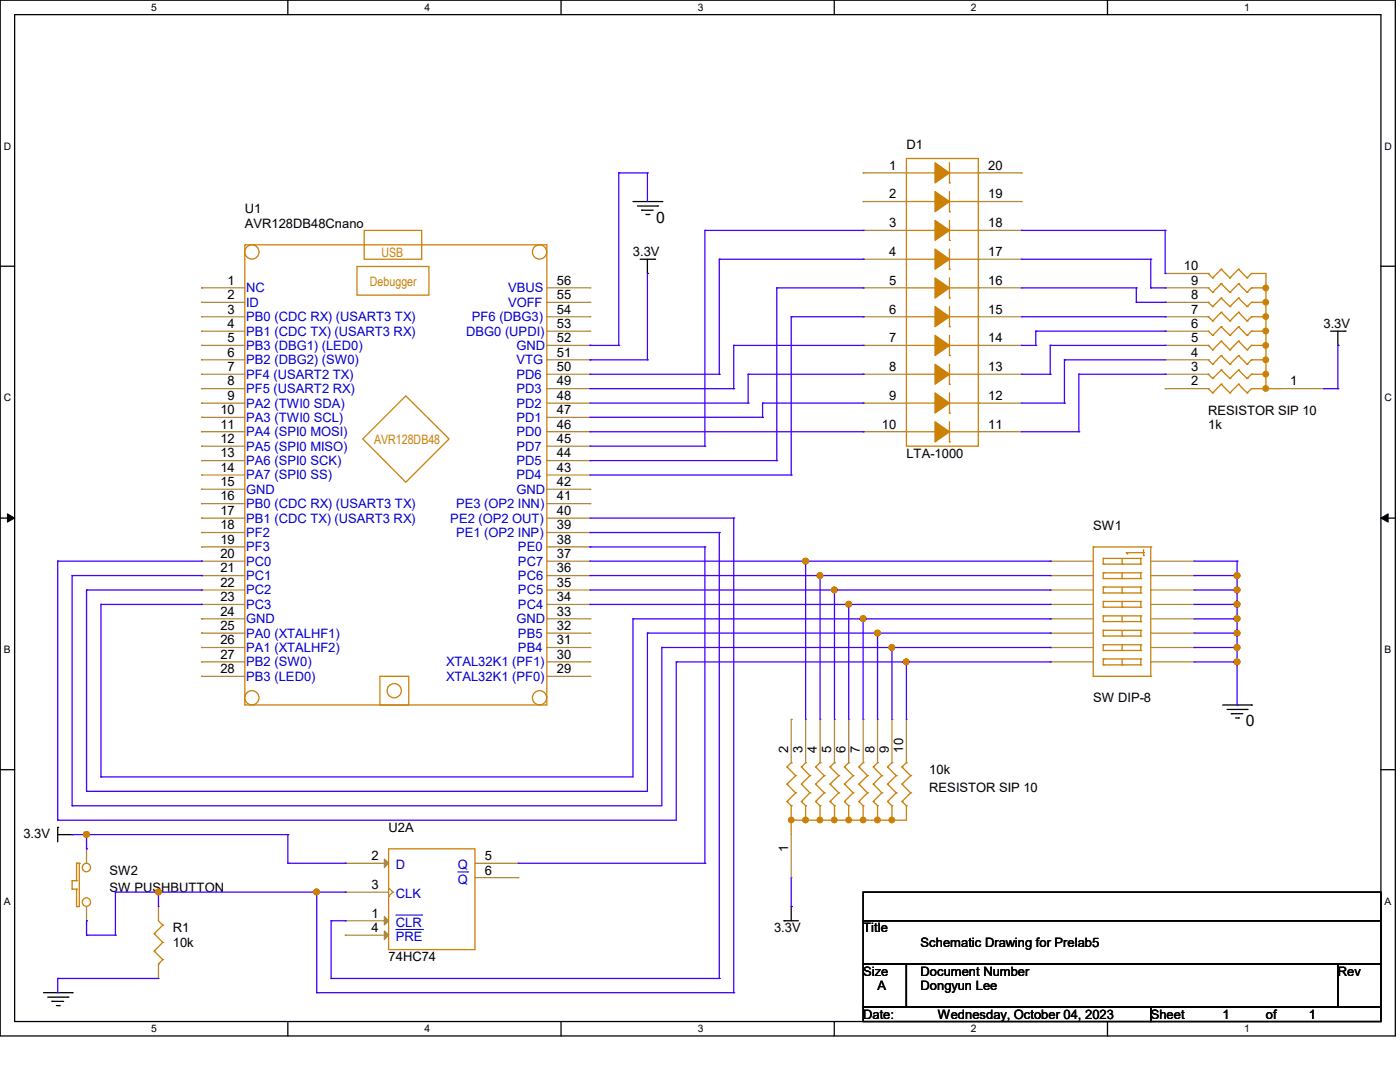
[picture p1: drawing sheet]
<svg xmlns="http://www.w3.org/2000/svg" width="279mm" height="216mm" viewBox="0 0 279 216" stroke-linecap="round" stroke-linejoin="round" font-family="sans-serif">
<path d="M0 0h278.5v206.7h-278.5zM2.9 2.9h272.7v200.9h-272.7z" fill="none" stroke="#000" stroke-width=".25"/>
<g fill="#fff">
<path d="M30.2 .3h1.1v2.3h-1.1z"/>
<path d="M30.2 204.1h1.1v2.3h-1.1z"/>
</g>
<path d="M57.4 0v2.9M57.4 203.8v2.9" fill="none" stroke="#000" stroke-width=".25"/>
<g fill="#fff">
<path d="M84.7 .3h1.1v2.3h-1.1z"/>
<path d="M84.7 204.1h1.1v2.3h-1.1z"/>
</g>
<path d="M112 0v2.9M112 203.8v2.9" fill="none" stroke="#000" stroke-width=".25"/>
<g fill="#fff">
<path d="M139.2 .3h1.1v2.3h-1.1z"/>
<path d="M139.2 204.1h1.1v2.3h-1.1z"/>
</g>
<path d="M166.5 0v2.9M166.5 203.8v2.9" fill="none" stroke="#000" stroke-width=".25"/>
<g fill="#fff">
<path d="M193.8 .3h1.1v2.3h-1.1z"/>
<path d="M193.8 204.1h1.1v2.3h-1.1z"/>
</g>
<path d="M221 0v2.9M221 203.8v2.9" fill="none" stroke="#000" stroke-width=".25"/>
<g fill="#fff">
<path d="M248.3 .3h1.1v2.3h-1.1z"/>
<path d="M248.3 204.1h1.1v2.3h-1.1z"/>
<path d="M.8 28h1.4v2.3h-1.4z"/>
<path d="M276.3 28h1.4v2.3h-1.4z"/>
<path d="M.8 78.2h1.4v2.3h-1.4z"/>
<path d="M276.3 78.2h1.4v2.3h-1.4z"/>
</g>
<path d="M0 53.1h2.9M275.6 53.1h2.9" fill="none" stroke="#000" stroke-width=".25"/>
<g fill="#fff">
<path d="M.8 128.5h1.3v2.2h-1.3z"/>
<path d="M276.3 128.5h1.3v2.2h-1.3z"/>
</g>
<path d="M0 103.4h2.9M275.6 103.4h2.9" fill="none" stroke="#000" stroke-width=".25"/>
<path d="M1.5 102.5l1.4 .9-1.4 .8zM275.6 103.4l1.4-.9v1.7z" fill="#000" stroke="#000" stroke-width=".2"/>
<g fill="#fff">
<path d="M.8 178.7h1.3v2.2h-1.3z"/>
<path d="M276.3 178.7h1.3v2.2h-1.3z"/>
</g>
<g fill="none" stroke="#000" stroke-width=".25">
<path d="M126.3 40.2h5.8M127.2 41.1h4M127.8 51.7h2.8M128.1 42h.1M128.1 42h2.2M128.9 42.8h.6M129.2 54.6h.1M129.2 51.7v2.9M129.5 42.8h.1M130.6 51.7h.1M131.2 41.1h.1M132.1 40.2h.1"/>
<path d="M265.6 66.1h2.8M267 68.9h.1M267 66.1v2.8M268.4 66.1h.1M0 153.6h2.9M244 140.7h5.8M244.9 141.6h4M245.7 142.4h.1M245.7 142.4h2.3M246.6 143.3h.6M247.2 143.3h.1M248.9 141.6h.1"/>
<path d="M249.8 140.7h.1M275.6 153.6h2.9M11.5 165.1h.1M11.5 166.5h2.9M11.5 165.1v2.9M14.4 166.5h.1M172.3 178h103.3v5.7h-103.3zM8.7 198.1h5.7M9.5 199h4M10.4 199.8h.1M10.4 199.8h2.3M13.5 199h.1"/>
<path d="M14.4 198.1h.1M156.5 183.7h.1M156.5 183.7h2.8M157.9 180.9h.1M157.9 180.9v2.8M172.3 183.7h103.3v8.7h-103.3zM172.3 192.4h8.6v8.6h-8.6zM180.9 192.4h86.1v8.6h-86.1zM267 192.4h8.6v8.6h-8.6zM11.3 200.7h.5M11.8 200.7h.1M172.3 201h57.4v2.8h-57.4z"/>
<path d="M229.7 201h45.9v2.8h-45.9z"/>
</g>
<g fill="none" stroke="#cc8006" stroke-width=".25">
<path d="M180.9 31.6h14.3v57.4h-14.3zM180.9 34.5h5.7M186.6 34.5h.1M189.5 36.5h.1M189.5 34.5h5.7M189.5 32.5v4M189.5 38.2v4M195.2 34.5h.1M48.9 48.9h60.2v91.8h-60.2zM71.2 53.2h14.4v5.7h-14.4zM72.7 46h11.5v5.7h-11.5zM180.9 57.4h5.7"/>
<path d="M180.9 40.2h5.7M180.9 46h5.7M180.9 51.7h5.7M186.6 40.2h.1M186.6 46h.1M186.6 51.7h.1M186.6 57.4h.1M189.5 42.2h.1M189.5 48h.1M189.5 53.7h.1M189.5 59.5h.1M189.5 57.4h5.7"/>
<path d="M189.5 44v4M189.5 49.7v4M189.5 55.5v4M189.5 40.2h5.7M189.5 46h5.7M189.5 51.7h5.7M195.2 57.4h.1M195.2 51.7h.1M195.2 46h.1M195.2 40.2h.1M241.1 57.4h.1M241.1 54.6h.1"/>
<path d="M241.1 57.4l.9 .9M241.1 54.6l.9 .9M242 58.3h.1M242 55.5h.1M243.7 59.5h.1M243.7 56.6h.1M243.7 53.7h.1M243.7 59.5l-1.7 1.7M243.7 59.5l1.7 1.7M243.7 56.6l-1.7 1.7M243.7 56.6l1.7 1.7M243.7 53.7l-1.7 1.8"/>
<path d="M243.7 53.7l1.7 1.8M245.4 58.3h.1M245.4 55.5h.1M247.2 59.5h.1M247.2 56.6h.1M247.2 53.7h.1M247.2 59.5l-1.8 1.7M247.2 59.5l1.7 1.7M247.2 56.6l-1.8 1.7M247.2 56.6l1.7 1.7M247.2 53.7l-1.8 1.8M247.2 53.7l1.7 1.8"/>
<path d="M248.9 58.3h.1M248.9 55.5h.1M249.8 57.4h.1M249.8 54.6h.1M249.8 57.4l-.9 .9M249.8 54.6l-.9 .9M249.8 57.4h2.8M249.8 54.6h2.8v23M81 79l8.6 8.6-8.6 8.6-8.6-8.6zM180.9 74.7h5.7M180.9 68.9h5.7M180.9 63.2h5.7"/>
<path d="M186.6 63.2h.1M186.6 68.9h.1M186.6 74.7h.1M189.5 65.2h.1M189.5 71h.1M189.5 76.7h.1M189.5 74.7h5.7M189.5 68.9h5.7M189.5 63.2h5.7M189.5 61.2v4M189.5 66.9v4.1M189.5 72.7v4"/>
<path d="M189.5 78.4v4M195.2 74.7h.1M195.2 68.9h.1M195.2 63.2h.1M241.1 66.1h.1M241.1 63.2h.1M241.1 60.3h.1M241.1 77.6h.1M241.1 74.7h.1M241.1 71.8h.1M241.1 68.9h.1M241.1 66.1l.9 .8"/>
<path d="M241.1 63.2l.9 .9M241.1 60.3l.9 .9M241.1 77.6l.9 .8M241.1 74.7l.9 .8M241.1 71.8l.9 .9M241.1 68.9l.9 .9M242 66.9h.1M242 64.1h.1M242 61.2h.1M242 78.4h.1M242 75.5h.1M242 72.7h.1"/>
<path d="M242 69.8h.1M243.7 65.2h.1M243.7 62.3h.1M243.7 76.7h.1M243.7 73.8h.1M243.7 71h.1M243.7 68.1h.1M243.7 65.2l-1.7 1.7M243.7 65.2l1.7 1.7M243.7 62.3l-1.7 1.8M243.7 62.3l1.7 1.8M243.7 76.7l-1.7 1.7"/>
<path d="M243.7 76.7l1.7 1.7M243.7 73.8l-1.7 1.7M243.7 73.8l1.7 1.7M243.7 71l-1.7 1.7M243.7 71l1.7 1.7M243.7 68.1l-1.7 1.7M243.7 68.1l1.7 1.7M245.4 66.9h.1M245.4 64.1h.1M245.4 61.2h.1M245.4 78.4h.1M245.4 75.5h.1"/>
<path d="M245.4 72.7h.1M245.4 69.8h.1M247.2 65.2h.1M247.2 62.3h.1M247.2 76.7h.1M247.2 73.8h.1M247.2 71h.1M247.2 68.1h.1M247.2 65.2l-1.8 1.7M247.2 65.2l1.7 1.7M247.2 62.3l-1.8 1.8M247.2 62.3l1.7 1.8"/>
<path d="M247.2 76.7l-1.8 1.7M247.2 76.7l1.7 1.7M247.2 73.8l-1.8 1.7M247.2 73.8l1.7 1.7M247.2 71l-1.8 1.7M247.2 71l1.7 1.7M247.2 68.1l-1.8 1.7M247.2 68.1l1.7 1.7M248.9 66.9h.1M248.9 64.1h.1M248.9 61.2h.1M248.9 78.4h.1"/>
<path d="M248.9 75.5h.1M248.9 72.7h.1M248.9 69.8h.1M249.8 77.6h.1M249.8 74.7h.1M249.8 71.8h.1M249.8 68.9h.1M249.8 66.1h.1M249.8 63.2h.1M249.8 60.3h.1M249.8 66.1l-.9 .8M249.8 63.2l-.9 .9"/>
<path d="M249.8 60.3l-.9 .9M249.8 77.6l-.9 .8M249.8 74.7l-.9 .8M249.8 71.8l-.9 .9M249.8 68.9l-.9 .9M249.8 77.6h5.7M249.8 74.7h2.8M249.8 71.8h2.8M249.8 68.9h2.8M249.8 66.1h2.8M249.8 63.2h2.8M249.8 60.3h2.8"/>
<path d="M252.6 77.6h.1M180.9 80.4h5.7M180.9 86.1h5.7M186.6 80.4h.1M186.6 86.1h.1M189.5 82.4h.1M189.5 88.2h.1M189.5 84.2v4M189.5 80.4h5.7M189.5 86.1h5.7M195.2 86.1h.1M195.2 80.4h.1"/>
<path d="M218.2 109.1h.1M218.2 109.1v25.9M218.2 109.1h11.5M220.2 112.6h.1M220.2 111.4h.1M220.2 115.4h.1M220.2 114.3h.1M220.2 118.3h.1M220.2 117.1h.1M220.2 111.4h7.5M220.2 112.6h7.5M220.2 111.4v1.2"/>
<path d="M220.2 114.3v1.1M220.2 117.1v1.2M220.2 114.3h7.5M220.2 115.4h7.5M220.2 117.1h7.5M220.2 118.3h7.5M223.9 112.6h.1M223.9 115.4h.1M223.9 118.3h.1M223.9 111.4v1.2M223.9 114.3v1.1M223.9 117.1v1.2"/>
<path d="M224.8 110.3h.1M224.8 110.3l.3 .3M224.8 110.3h3.4M227.7 111.4h.1M227.7 112.6h.1M227.7 114.3h.1M227.7 115.4h.1M227.7 117.1h.1M227.7 118.3h.1M227.7 111.4v1.2M227.7 114.3v1.1M227.7 117.1v1.2"/>
<path d="M228.2 110.3h.1M228.2 110.8h.1M228.2 109.7v1.1M229.7 109.1h.1M229.7 109.1v25.9M75.8 135h5.8v5.7h-5.8zM218.2 135h.1M218.2 135h11.5M220.2 121.2h.1M220.2 120h.1M220.2 124h.1M220.2 122.9h.1"/>
<path d="M220.2 126.9h.1M220.2 125.8h.1M220.2 129.8h.1M220.2 128.7h.1M220.2 132.7h.1M220.2 131.5h.1M220.2 120v1.2M220.2 122.9v1.1M220.2 125.8v1.1M220.2 128.7v1.1M220.2 131.5v1.2M220.2 120h7.5"/>
<path d="M220.2 121.2h7.5M220.2 122.9h7.5M220.2 124h7.5M220.2 125.8h7.5M220.2 126.9h7.5M220.2 128.7h7.5M220.2 129.8h7.5M220.2 131.5h7.5M220.2 132.7h7.5M223.9 121.2h.1M223.9 124h.1M223.9 126.9h.1"/>
<path d="M223.9 129.8h.1M223.9 132.7h.1M223.9 120v1.2M223.9 122.9v1.1M223.9 125.8v1.1M223.9 128.7v1.1M223.9 131.5v1.2M227.7 120h.1M227.7 121.2h.1M227.7 122.9h.1M227.7 124h.1M227.7 125.8h.1"/>
<path d="M227.7 126.9h.1M227.7 128.7h.1M227.7 129.8h.1M227.7 131.5h.1M227.7 132.7h.1M227.7 120v1.2M227.7 122.9v1.1M227.7 125.8v1.1M227.7 128.7v1.1M227.7 131.5v1.2M229.7 135h.1M157.1 153h.1"/>
<path d="M157.1 156.5h.1M157.1 159.9h.1M157.1 153l1.7 1.8M157.1 156.5l1.7 1.7M157.1 159.9l.8 .9M157.9 152.2h.1M157.9 152.2l-.8 .8M158.8 154.8h.1M158.8 158.2h.1M158.8 154.8l-1.7 1.7M158.8 158.2l-1.7 1.7M159.9 153h.1"/>
<path d="M159.9 156.5h.1M159.9 159.9h.1M159.9 153l1.7 1.8M159.9 156.5l1.7 1.7M159.9 159.9l.9 .9M160.8 152.2h.1M160.8 152.2l-.9 .8M161.6 154.8h.1M161.6 158.2h.1M161.6 154.8l-1.7 1.7M161.6 158.2l-1.7 1.7M162.8 153h.1"/>
<path d="M162.8 156.5h.1M162.8 159.9h.1M162.8 153l1.7 1.8M162.8 156.5l1.7 1.7M162.8 159.9l.9 .9M163.7 152.2h.1M163.7 152.2l-.9 .8M164.5 154.8h.1M164.5 158.2h.1M164.5 154.8l-1.7 1.7M164.5 158.2l-1.7 1.7M165.7 153h.1"/>
<path d="M165.7 156.5h.1M165.7 159.9h.1M165.7 153l1.7 1.8M165.7 156.5l1.7 1.7M165.7 159.9l.8 .9M166.5 152.2h.1M166.5 152.2l-.8 .8M167.4 154.8h.1M167.4 158.2h.1M167.4 154.8l-1.7 1.7M167.4 158.2l-1.7 1.7M168.5 153h.1"/>
<path d="M168.5 156.5h.1M168.5 159.9h.1M168.5 153l1.8 1.8M168.5 156.5l1.8 1.7M168.5 159.9l.9 .9M169.4 152.2h.1M169.4 152.2l-.9 .8M170.3 154.8h.1M170.3 158.2h.1M170.3 154.8l-1.8 1.7M170.3 158.2l-1.8 1.7M171.4 153h.1"/>
<path d="M171.4 156.5h.1M171.4 159.9h.1M171.4 153l1.7 1.8M171.4 156.5l1.7 1.7M171.4 159.9l.9 .9M172.3 152.2h.1M172.3 152.2l-.9 .8M173.1 154.8h.1M173.1 158.2h.1M173.1 154.8l-1.7 1.7M173.1 158.2l-1.7 1.7M174.3 153h.1"/>
<path d="M174.3 156.5h.1M174.3 159.9h.1M174.3 153l1.7 1.8M174.3 156.5l1.7 1.7M174.3 159.9l.8 .9M175.1 152.2h.1M175.1 152.2l-.8 .8M176 154.8h.1M176 158.2h.1M176 154.8l-1.7 1.7M176 158.2l-1.7 1.7M177.1 153h.1"/>
<path d="M177.1 156.5h.1M177.1 159.9h.1M177.1 153l1.8 1.8M177.1 156.5l1.8 1.7M177.1 159.9l.9 .9M178 152.2h.1M178 152.2l-.9 .8M178.9 154.8h.1M178.9 158.2h.1M178.9 154.8l-1.8 1.7M178.9 158.2l-1.8 1.7M180 153h.1"/>
<path d="M180 156.5h.1M180 159.9h.1M180 153l1.7 1.8M180 156.5l1.7 1.7M180 159.9l.9 .9M180.9 152.2h.1M180.9 152.2l-.9 .8M181.7 154.8h.1M181.7 158.2h.1M181.7 154.8l-1.7 1.7M181.7 158.2l-1.7 1.7M14.4 175.7h.1"/>
<path d="M14.4 177.4h.1M14.4 175.7h.9M14.4 175.7v1.7M14.4 177.4h.9M15.3 172.3h.1M15.3 175.7h.1M15.3 177.4h.1M15.3 172.3h.5M15.3 172.3v3.4M15.3 177.4v3.5M15.8 172.3h.1M15.8 172.3v8.6h-.5"/>
<path d="M77.6 169.4h17.2v20.1h-17.2zM157.9 160.8h.1M157.9 163.7h.1M157.9 160.8v5.7M160.8 160.8h.1M160.8 160.8v2.9M163.7 160.8h.1M163.7 160.8v2.9M166.5 160.8h.1M166.5 160.8v2.9M169.4 160.8h.1M169.4 160.8v2.9"/>
<path d="M172.3 160.8h.1M172.3 160.8v2.9M175.1 160.8h.1M175.1 160.8v2.9M178 160.8h.1M178 160.8v2.9M180.9 160.8h.1M180.9 160.8v2.9h-23M15.3 180.9h.1M30.8 186.3h.1M30.8 189.8h.1M30.8 186.3l1.7 1.7"/>
<path d="M30.8 189.8l1.7 1.7M31.6 192.4h.1M31.6 183.7l.9 .9M32.5 184.6h.1M32.5 188h.1M32.5 191.5h.1M32.5 184.6l-1.7 1.7M32.5 188l-1.7 1.8M32.5 191.5l-.9 .9"/>
<circle cx="50.3" cy="50.3" r="1.42"/>
<circle cx="107.7" cy="50.3" r="1.42"/>
<circle cx="50.3" cy="139.2" r="1.42"/>
<circle cx="78.7" cy="137.8" r="1.42"/>
<circle cx="107.7" cy="139.2" r="1.42"/>
<circle cx="17.2" cy="173.1" r=".83"/>
<circle cx="17.2" cy="180" r=".83"/>
</g>
<g fill="none" stroke="#a84" stroke-width=".25">
<path d="M172.3 34.5h.1M172.3 34.5h8.6M195.2 34.5h8.6M203.8 34.5h.1M40.2 57.4h.1M40.2 57.4h8.7M109.1 57.4h8.6M117.7 57.4h.1M172.3 40.2h.1M172.3 46h.1M172.3 51.7h.1M172.3 57.4h.1"/>
<path d="M172.3 57.4h8.6M172.3 40.2h8.6M172.3 46h8.6M172.3 51.7h8.6M195.2 57.4h8.6M195.2 40.2h8.6M195.2 46h8.6M195.2 51.7h8.6M203.8 40.2h.1M203.8 46h.1M203.8 51.7h.1M203.8 57.4h.1"/>
<path d="M232.5 57.4h.1M232.5 54.6h.1M232.5 57.4h8.6M232.5 54.6h8.6M40.2 60.3h.1M40.2 63.2h.1M40.2 66.1h.1M40.2 68.9h.1M40.2 71.8h.1M40.2 74.7h.1M40.2 77.6h.1M40.2 60.3h8.7"/>
<path d="M40.2 63.2h8.7M40.2 66.1h8.7M40.2 68.9h8.7M40.2 71.8h8.7M40.2 74.7h8.7M40.2 77.6h8.7M109.1 60.3h8.6M109.1 63.2h8.6M109.1 66.1h8.6M109.1 68.9h8.6M109.1 71.8h8.6M109.1 74.7h8.6"/>
<path d="M109.1 77.6h8.6M117.7 60.3h.1M117.7 63.2h.1M117.7 66.1h.1M117.7 68.9h.1M117.7 71.8h.1M117.7 74.7h.1M117.7 77.6h.1M172.3 63.2h.1M172.3 68.9h.1M172.3 74.7h.1M172.3 63.2h8.6"/>
<path d="M172.3 68.9h8.6M172.3 74.7h8.6M195.2 63.2h8.6M195.2 68.9h8.6M195.2 74.7h8.6M203.8 63.2h.1M203.8 68.9h.1M203.8 74.7h.1M232.5 77.6h.1M232.5 74.7h.1M232.5 71.8h.1M232.5 68.9h.1"/>
<path d="M232.5 66.1h.1M232.5 63.2h.1M232.5 60.3h.1M232.5 60.3h8.6M232.5 63.2h8.6M232.5 66.1h8.6M232.5 68.9h8.6M232.5 71.8h8.6M232.5 74.7h8.6M232.5 77.6h8.6M255.5 77.6h8.6M264.1 77.6h.1"/>
<path d="M40.2 80.4h.1M40.2 83.3h.1M40.2 86.1h.1M40.2 89h.1M40.2 91.9h.1M40.2 94.8h.1M40.2 97.6h.1M40.2 80.4h8.7M40.2 83.3h8.7M40.2 86.1h8.7M40.2 89h8.7M40.2 91.9h8.7"/>
<path d="M40.2 94.8h8.7M40.2 97.6h8.7M109.1 80.4h8.6M109.1 83.3h8.6M109.1 86.1h8.6M109.1 89h8.6M109.1 91.9h8.6M109.1 94.8h8.6M109.1 97.6h8.6M117.7 80.4h.1M117.7 83.3h.1M117.7 86.1h.1"/>
<path d="M117.7 89h.1M117.7 91.9h.1M117.7 94.8h.1M117.7 97.6h.1M172.3 80.4h.1M172.3 86.1h.1M172.3 80.4h8.6M172.3 86.1h8.6M195.2 80.4h8.6M195.2 86.1h8.6M203.8 80.4h.1M203.8 86.1h.1"/>
<path d="M40.2 100.5h.1M40.2 103.4h.1M40.2 106.3h.1M40.2 109.1h.1M40.2 112h.1M40.2 114.9h.1M40.2 117.7h.1M40.2 100.5h8.7M40.2 103.4h8.7M40.2 106.3h8.7M40.2 109.1h8.7M40.2 112h8.7"/>
<path d="M40.2 114.9h8.7M40.2 117.7h8.7M109.1 100.5h8.6M109.1 103.4h8.6M109.1 106.3h8.6M109.1 109.1h8.6M109.1 112h8.6M109.1 114.9h8.6M109.1 117.7h8.6M117.7 100.5h.1M117.7 103.4h.1M117.7 106.3h.1"/>
<path d="M117.7 109.1h.1M117.7 112h.1M117.7 114.9h.1M117.7 117.7h.1M209.6 112h.1M209.6 114.9h.1M209.6 117.7h.1M209.6 112h8.6M209.6 114.9h8.6M209.6 117.7h8.6M229.7 112h8.6M229.7 114.9h8.6"/>
<path d="M229.7 117.7h8.6M238.3 112h.1M238.3 114.9h.1M238.3 117.7h.1M40.2 120.6h.1M40.2 123.5h.1M40.2 126.3h.1M40.2 129.2h.1M40.2 132.1h.1M40.2 135h.1M40.2 120.6h8.7M40.2 123.5h8.7"/>
<path d="M40.2 126.3h8.7M40.2 129.2h8.7M40.2 132.1h8.7M40.2 135h8.7M109.1 120.6h8.6M109.1 123.5h8.6M109.1 126.3h8.6M109.1 129.2h8.6M109.1 132.1h8.6M109.1 135h8.6M117.7 120.6h.1M117.7 123.5h.1"/>
<path d="M117.7 126.3h.1M117.7 129.2h.1M117.7 132.1h.1M117.7 135h.1M209.6 120.6h.1M209.6 123.5h.1M209.6 126.3h.1M209.6 129.2h.1M209.6 132.1h.1M209.6 120.6h8.6M209.6 123.5h8.6M209.6 126.3h8.6"/>
<path d="M209.6 129.2h8.6M209.6 132.1h8.6M229.7 120.6h8.6M229.7 123.5h8.6M229.7 126.3h8.6M229.7 129.2h8.6M229.7 132.1h8.6M238.3 120.6h.1M238.3 123.5h.1M238.3 126.3h.1M238.3 129.2h.1M238.3 132.1h.1"/>
<path d="M157.9 143.6h.1M157.9 143.6v8.6M160.8 143.6h.1M160.8 143.6v8.6M163.7 143.6h.1M163.7 143.6v8.6M166.5 143.6h.1M166.5 143.6v8.6M169.4 143.6h.1M169.4 143.6v8.6M172.3 143.6h.1M172.3 143.6v8.6"/>
<path d="M175.1 143.6h.1M175.1 143.6v8.6M178 143.6h.1M178 143.6v8.6M180.9 143.6h.1M180.9 143.6v8.6M17.3 169.4h.1M17.3 169.4v2.9M68.9 172.3h.1M68.9 178h.1M68.9 172.3h8.7M68.9 178h8.7"/>
<path d="M77.6 178.9h.1M77.6 177.2l.8 .8M78.4 178h.1M78.4 178l-.8 .9M94.8 172.3h8.6M94.8 175.1h8.6M103.4 172.3h.1M103.4 175.1h.1M157.9 175.1h.1M157.9 166.5v8.6M17.3 183.7h.1M17.3 180.9v2.8"/>
<path d="M31.6 180.9h.1M31.6 195.2h.1M31.6 180.9v2.8M31.6 192.4v2.8M68.9 186.6h.1M68.9 183.7h.1M68.9 186.6h8.7M68.9 183.7h8.7"/>
</g>
<g fill="#cc8006" stroke="#cc8006" stroke-width=".25">
<path d="M186.6 32.5l2.9 2-2.9 2z" fill-rule="evenodd"/>
<path d="M186.6 38.2l2.9 2-2.9 2z" fill-rule="evenodd"/>
<path d="M186.6 44l2.9 2-2.9 2z" fill-rule="evenodd"/>
<path d="M186.6 49.7l2.9 2-2.9 2z" fill-rule="evenodd"/>
<path d="M186.6 55.5l2.9 1.9-2.9 2.1z" fill-rule="evenodd"/>
<path d="M186.6 61.2l2.9 2-2.9 2z" fill-rule="evenodd"/>
<path d="M186.6 66.9l2.9 2-2.9 2.1z" fill-rule="evenodd"/>
<path d="M186.6 72.7l2.9 2-2.9 2z" fill-rule="evenodd"/>
<path d="M186.6 78.4l2.9 2-2.9 2z" fill-rule="evenodd"/>
<path d="M186.6 84.2l2.9 1.9-2.9 2.1z" fill-rule="evenodd"/>
<circle cx="252.6" cy="77.5" r=".55"/>
<circle cx="252.6" cy="74.7" r=".55"/>
<circle cx="252.6" cy="71.8" r=".55"/>
<circle cx="252.6" cy="68.9" r=".55"/>
<circle cx="252.6" cy="66" r=".55"/>
<circle cx="252.6" cy="63.2" r=".55"/>
<circle cx="252.6" cy="60.3" r=".55"/>
<circle cx="252.6" cy="57.4" r=".55"/>
<circle cx="157.9" cy="163.6" r=".55"/>
<circle cx="160.8" cy="163.6" r=".56"/>
<circle cx="163.6" cy="163.6" r=".55"/>
<circle cx="166.5" cy="163.6" r=".55"/>
<circle cx="169.4" cy="163.6" r=".55"/>
<circle cx="172.3" cy="163.6" r=".55"/>
<circle cx="175.1" cy="163.6" r=".56"/>
<circle cx="178" cy="163.6" r=".55"/>
</g>
<g fill="#a84" stroke="#a84" stroke-width=".25">
<path d="M76.7 171.4l.9 .9-.9 .8z"/>
<path d="M76.7 185.8l.9 .8-.9 .9z"/>
<path d="M76.7 182.9l.9 .8-.9 .9z"/>
</g>
<path d="M91.4 174h1.9M93.3 174h.1M79 185.5h5.3M79 182.6h5.2M84.2 182.6h.1M84.3 185.5h.1" fill="none" stroke="#00c" stroke-width=".2"/>
<g fill="none" stroke="#4200ff" stroke-width=".25">
<path d="M123.5 34.5h.1M123.5 34.5h5.7M123.5 34.5v34.4M129.2 34.5h.1M129.2 34.5v5.7M129.2 54.6v17.2M140.7 46h.1M140.7 46v43M140.7 46h31.6M143.6 51.7h.1M143.6 51.7v23M143.6 51.7h28.7"/>
<path d="M155 57.4h.1M155 57.4v34.5M155 57.4h17.3M172.3 57.4h.1M172.3 51.7h.1M172.3 46h.1M203.8 57.4h23M203.8 51.7h25.9M203.8 46h28.7M226.8 57.4h.1M226.8 57.4v2.9M229.7 51.7h.1"/>
<path d="M229.7 57.4h.1M229.7 57.4h2.8M229.7 51.7v5.7M232.5 46h.1M232.5 54.6h.1M232.5 57.4h.1M232.5 46v8.6M117.7 71.8h.1M117.7 68.9h.1M117.7 74.7h25.9M117.7 77.6h28.7M117.7 68.9h5.8"/>
<path d="M117.7 71.8h11.5M123.5 68.9h.1M129.2 71.8h.1M143.6 74.7h.1M146.4 77.6h.1M146.4 68.9h.1M146.4 68.9v8.7M146.4 68.9h25.9M149.3 74.7h.1M149.3 74.7v5.7M149.3 74.7h23M157.9 63.2h.1"/>
<path d="M157.9 63.2v31.6M157.9 63.2h14.4M172.3 74.7h.1M172.3 68.9h.1M172.3 63.2h.1M203.8 74.7h5.8M203.8 68.9h2.9M203.8 63.2h28.7M206.7 66.1h.1M206.7 68.9h.1M206.7 66.1v2.8M206.7 66.1h25.8"/>
<path d="M209.6 74.7h.1M209.6 68.9h.1M209.6 68.9h22.9M209.6 68.9v5.8M212.4 71.8h.1M212.4 71.8v8.6M212.4 71.8h20.1M215.3 74.7h.1M215.3 74.7h17.2M215.3 74.7v11.4M226.8 60.3h.1M226.8 60.3h5.7"/>
<path d="M232.5 60.3h.1M232.5 63.2h.1M232.5 66.1h.1M232.5 68.9h.1M232.5 74.7h.1M264.1 77.6h2.9M267 77.6h.1M267 68.9h.1M267 68.9v8.7M117.7 86.1h54.6M117.7 83.3h34.5M117.7 80.4h31.6"/>
<path d="M117.7 94.8h40.2M117.7 91.9h37.3M117.7 89h23M140.7 89h.1M149.3 80.4h.1M152.2 83.3h.1M152.2 80.4h.1M152.2 80.4v2.9M152.2 80.4h20.1M155 91.9h.1M157.9 94.8h.1M172.3 86.1h.1"/>
<path d="M172.3 80.4h.1M203.8 86.1h11.5M203.8 80.4h8.6M212.4 80.4h.1M215.3 86.1h.1M11.5 112h.1M11.5 112v51.7M11.5 112h28.7M14.4 114.9h.1M14.4 114.9v45.9M14.4 114.9h25.8M17.3 117.7h.1"/>
<path d="M17.3 117.7v40.2M17.3 117.7h22.9M40.2 112h.1M40.2 114.9h.1M40.2 117.7h.1M117.7 109.1h.1M117.7 112h91.9M117.7 114.9h91.9M117.7 117.7h91.9M117.7 109.1h23M117.7 106.3h25.9M117.7 103.4h28.7"/>
<path d="M140.7 109.1h.1M140.7 109.1v63.2M143.6 106.3h.1M143.6 106.3v88.9M146.4 103.4h.1M146.4 103.4v94.7M160.8 112h.1M160.8 112v31.6M163.7 114.9h.1M163.7 114.9v28.7M166.5 117.7h.1M166.5 117.7v25.9"/>
<path d="M209.6 112h.1M209.6 114.9h.1M209.6 117.7h.1M238.3 112h8.6M238.3 114.9h8.6M238.3 117.7h8.6M246.9 112h.1M246.9 114.9h.1M246.9 117.7h.1M246.9 112v28.7M20.2 120.6h.1M20.2 120.6v34.4"/>
<path d="M20.2 120.6h20M40.2 120.6h.1M117.7 120.6h91.9M126.3 123.5h.1M126.3 123.5h83.3M126.3 123.5v31.5h-106.1M129.2 126.3h.1M129.2 126.3h80.4M129.2 126.3v31.6h-111.9M132.1 129.2h.1M132.1 129.2h77.5M132.1 129.2v31.6h-117.7"/>
<path d="M135 132.1h.1M135 132.1h74.6M135 132.1v31.6h-123.5M169.4 120.6h.1M169.4 120.6v23M172.3 123.5h.1M172.3 123.5v20.1M175.1 126.3h.1M175.1 126.3v17.3M178 129.2h.1M178 129.2v14.4M180.9 132.1h.1"/>
<path d="M180.9 132.1v11.5M209.6 120.6h.1M209.6 123.5h.1M209.6 126.3h.1M209.6 129.2h.1M209.6 132.1h.1M238.3 132.1h8.6M238.3 129.2h8.6M238.3 126.3h8.6M238.3 123.5h8.6M238.3 120.6h8.6M246.9 120.6h.1"/>
<path d="M246.9 123.5h.1M246.9 126.3h.1M246.9 129.2h.1M246.9 132.1h.1M17.3 157.9h.1M20.2 155h.1M246.9 140.7h.1M11.5 163.7h.1M14.4 160.8h.1M14.4 166.5h43M17.3 166.5h.1M17.3 169.4h.1"/>
<path d="M17.3 166.5v2.9M23 178h.1M23 178h45.9M23 178v8.6M31.6 178h.1M31.6 178v2.9M57.4 172.3h.1M57.4 166.5h.1M57.4 166.5v5.8M57.4 172.3h11.5M63.2 178h.1M63.2 178v20.1"/>
<path d="M68.9 172.3h.1M68.9 178h.1M103.4 172.3h37.3M140.7 172.3h.1M157.9 175.1v5.8M11.5 195.2h.1M11.5 198.1h.1M11.5 195.2v2.9M11.5 195.2h20.1M17.3 186.6h.1M17.3 183.7h.1M17.3 183.7v2.9"/>
<path d="M17.3 186.6h5.7M23 186.6h.1M63.2 198.1h.1M63.2 198.1h83.2M66.1 195.2h.1M66.1 183.7h.1M66.1 195.2h77.5M66.1 183.7v11.5M66.1 183.7h2.8M68.9 183.7h.1M143.6 195.2h.1M146.4 198.1h.1"/>
<path d="M157.9 180.9h.1"/>
</g>
<g fill="#f00" stroke="#f00" stroke-width=".25">
<circle cx="180.8" cy="132.1" r=".55"/>
<circle cx="178" cy="129.2" r=".55"/>
<circle cx="175.1" cy="126.3" r=".56"/>
<circle cx="172.3" cy="123.4" r=".55"/>
<circle cx="169.4" cy="120.6" r=".55"/>
<circle cx="166.5" cy="117.7" r=".55"/>
<circle cx="163.6" cy="114.9" r=".55"/>
<circle cx="160.8" cy="112" r=".56"/>
<circle cx="246.9" cy="114.9" r=".56"/>
<circle cx="246.9" cy="117.7" r=".56"/>
<circle cx="246.9" cy="120.6" r=".56"/>
<circle cx="246.9" cy="123.4" r=".56"/>
<circle cx="246.9" cy="126.3" r=".56"/>
<circle cx="246.9" cy="129.2" r=".56"/>
<circle cx="246.9" cy="132.1" r=".56"/>
<circle cx="31.6" cy="178" r=".56"/>
<circle cx="63.2" cy="178" r=".55"/>
<circle cx="17.3" cy="166.5" r=".56"/>
</g>
<g font-size="3.1">
<text x="130.9" y="44.4">0</text>
<text x="248.6" y="144.9">0</text>
</g>
<g font-size="2.6">
<text x="180.9" y="29.6">D1</text>
<text x="177.5" y="33.9">1</text>
<text x="197.2" y="33.9">20</text>
<text x="177.5" y="39.6">2</text>
<text x="197.2" y="39.6">19</text>
<text x="48.9" y="42.5">U1</text>
<text x="48.9" y="45.4">AVR128DB48Cnano</text>
<text x="177.5" y="45.3">3</text>
<text x="197.2" y="45.3">18</text>
<text x="126.3" y="51.2">3.3V</text>
<text x="177.5" y="51.1">4</text>
<text x="197.2" y="51.1">17</text>
<text x="236.3" y="53.9">10</text>
<text x="45.4" y="56.8">1</text>
<text x="45.4" y="59.7">2</text>
<text x="111.1" y="56.8">56</text>
<text x="111.1" y="59.7">55</text>
<text x="177.5" y="56.8">5</text>
<text x="197.2" y="56.8">16</text>
<text x="237.7" y="59.7">8</text>
<text x="237.7" y="56.8">9</text>
<text x="45.4" y="62.6">3</text>
<text x="45.4" y="65.4">4</text>
<text x="111.1" y="62.6">54</text>
<text x="111.1" y="65.4">53</text>
<text x="177.5" y="62.6">6</text>
<text x="197.2" y="62.6">15</text>
<text x="237.7" y="65.4">6</text>
<text x="237.7" y="62.6">7</text>
<text x="264.1" y="65.5">3.3V</text>
<text x="45.4" y="68.3">5</text>
<text x="45.4" y="71.2">6</text>
<text x="111.1" y="68.3">52</text>
<text x="111.1" y="71.2">51</text>
<text x="177.5" y="68.3">7</text>
<text x="197.2" y="68.3">14</text>
<text x="237.7" y="71.2">4</text>
<text x="237.7" y="68.3">5</text>
<text x="45.4" y="74">7</text>
<text x="45.4" y="76.9">8</text>
<text x="111.1" y="74">50</text>
<text x="111.1" y="76.9">49</text>
<text x="177.5" y="74">8</text>
<text x="197.2" y="74">13</text>
<text x="237.7" y="76.9">2</text>
<text x="237.7" y="74">3</text>
<text x="257.5" y="76.9">1</text>
<text x="44" y="82.6">10</text>
<text x="45.4" y="79.8">9</text>
<text x="111.1" y="79.8">48</text>
<text x="111.1" y="82.6">47</text>
<text x="177.5" y="79.8">9</text>
<text x="197.2" y="79.8">12</text>
<text x="241.1" y="82.8">RESISTOR SIP 10</text>
<text x="44" y="85.5">11</text>
<text x="44" y="88.4">12</text>
<text x="111.1" y="85.5">46</text>
<text x="111.1" y="88.4">45</text>
<text x="176" y="85.5">10</text>
<text x="197.2" y="85.5">11</text>
<text x="241.1" y="85.6">1k</text>
<text x="44" y="91.3">13</text>
<text x="44" y="94.1">14</text>
<text x="111.1" y="91.3">44</text>
<text x="111.1" y="94.1">43</text>
<text x="180.9" y="91.4">LTA-1000</text>
<text x="44" y="97">15</text>
<text x="44" y="99.9">16</text>
<text x="111.1" y="97">42</text>
<text x="111.1" y="99.9">41</text>
<text x="44" y="102.7">17</text>
<text x="44" y="105.6">18</text>
<text x="111.1" y="102.7">40</text>
<text x="111.1" y="105.6">39</text>
<text x="218.2" y="105.7">SW1</text>
<text x="44" y="108.5">19</text>
<text x="44" y="111.3">20</text>
<text x="111.1" y="108.5">38</text>
<text x="111.1" y="111.3">37</text>
<text x="44" y="114.2">21</text>
<text x="44" y="117.1">22</text>
<text x="44" y="120">23</text>
<text x="111.1" y="114.2">36</text>
<text x="111.1" y="117.1">35</text>
<text x="111.1" y="120">34</text>
<text x="44" y="122.9">24</text>
<text x="44" y="125.7">25</text>
<text x="111.1" y="122.9">33</text>
<text x="111.1" y="125.7">32</text>
<text x="44" y="128.6">26</text>
<text x="44" y="131.4">27</text>
<text x="111.1" y="128.6">31</text>
<text x="111.1" y="131.4">30</text>
<text x="44" y="134.3">28</text>
<text x="111.1" y="134.3">29</text>
<text x="218.2" y="140.2">SW DIP-8</text>
<text x="157.3" y="150.2" transform="rotate(-90 157.3 150.2)">2</text>
<text x="160.1" y="150.2" transform="rotate(-90 160.1 150.2)">3</text>
<text x="163" y="150.2" transform="rotate(-90 163 150.2)">4</text>
<text x="165.9" y="150.2" transform="rotate(-90 165.9 150.2)">5</text>
<text x="168.7" y="150.2" transform="rotate(-90 168.7 150.2)">6</text>
<text x="171.6" y="150.2" transform="rotate(-90 171.6 150.2)">7</text>
<text x="174.5" y="150.2" transform="rotate(-90 174.5 150.2)">8</text>
<text x="177.4" y="150.2" transform="rotate(-90 177.4 150.2)">9</text>
<text x="180.3" y="150.2" transform="rotate(-90 180.3 150.2)">10</text>
<text x="185.5" y="154.5">10k</text>
<text x="185.5" y="157.9">RESISTOR SIP 10</text>
<text x="4.7" y="167.1">3.3V</text>
<text x="77.6" y="166">U2A</text>
<text x="74.1" y="171.6">2</text>
<text x="96.8" y="171.6">5</text>
<text x="157.3" y="170" transform="rotate(-90 157.3 170)">1</text>
<text x="21.8" y="174.6">SW2</text>
<text x="21.8" y="178.1">SW PUSHBUTTON</text>
<text x="74.1" y="177.4">3</text>
<text x="96.8" y="174.5">6</text>
<text x="74.1" y="186">4</text>
<text x="74.1" y="183.1">1</text>
<text x="34.5" y="186.1">R1</text>
<text x="34.5" y="188.9">10k</text>
<text x="77.6" y="191.8">74HC74</text>
<text x="154.5" y="186.1">3.3V</text>
<text x="172.3" y="186.1">Title</text>
<text x="183.7" y="188.9">Schematic Drawing for Prelab5</text>
<text x="172.3" y="194.7">Size</text>
<text x="175.1" y="197.6">A</text>
<text x="183.7" y="194.7">Document Number</text>
<text x="183.7" y="197.6">Dongyun Lee</text>
<text x="267" y="194.7">Rev</text>
<text x="172.3" y="203.3">Date:</text>
<text x="187.2" y="203.3">Wednesday, October 04, 2023</text>
<text x="229.7" y="203.3">Sheet</text>
<text x="244" y="203.3">1</text>
<text x="252.6" y="203.3">of</text>
<text x="261.2" y="203.3">1</text>
</g>
<g font-size="2.6" fill="#cc8006">
<text x="76.1" y="51.3">USB</text>
<text x="73.8" y="57">Debugger</text>
<text x="74.7" y="88.6">AVR128DB48</text>
</g>
<g font-size="2.6" fill="#00c">
<text x="49.1" y="58.3">NC</text>
<text x="101.4" y="58.3">VBUS</text>
<text x="49.1" y="61.2">ID</text>
<text x="49.1" y="64.1">PB0 (CDC RX) (USART3 TX)</text>
<text x="94.2" y="64.1">PF6 (DBG3)</text>
<text x="101.4" y="61.2">VOFF</text>
<text x="49.1" y="67">PB1 (CDC TX) (USART3 RX)</text>
<text x="49.1" y="69.8">PB3 (DBG1) (LED0)</text>
<text x="93" y="67">DBG0 (UPDI)</text>
<text x="103.1" y="69.8">GND</text>
<text x="49.1" y="72.7">PB2 (DBG2) (SW0)</text>
<text x="49.1" y="75.6">PF4 (USART2 TX)</text>
<text x="103.1" y="72.7">VTG</text>
<text x="103.1" y="75.6">PD6</text>
<text x="49.1" y="78.4">PF5 (USART2 RX)</text>
<text x="49.1" y="81.3">PA2 (TWI0 SDA)</text>
<text x="103.1" y="78.4">PD3</text>
<text x="103.1" y="81.3">PD2</text>
<text x="49.1" y="84.2">PA3 (TWI0 SCL)</text>
<text x="49.1" y="87">PA4 (SPI0 MOSI)</text>
<text x="49.1" y="89.9">PA5 (SPI0 MISO)</text>
<text x="103.1" y="84.2">PD1</text>
<text x="103.1" y="87">PD0</text>
<text x="103.1" y="89.9">PD7</text>
<text x="49.1" y="92.8">PA6 (SPI0 SCK)</text>
<text x="49.1" y="95.7">PA7 (SPI0 SS)</text>
<text x="103.1" y="92.8">PD5</text>
<text x="103.1" y="95.7">PD4</text>
<text x="49.1" y="98.6">GND</text>
<text x="49.1" y="101.4">PB0 (CDC RX) (USART3 TX)</text>
<text x="91" y="101.4">PE3 (OP2 INN)</text>
<text x="103.1" y="98.6">GND</text>
<text x="49.1" y="104.3">PB1 (CDC TX) (USART3 RX)</text>
<text x="49.1" y="107.1">PF2</text>
<text x="89.9" y="104.3">PE2 (OP2 OUT)</text>
<text x="91" y="107.1">PE1 (OP2 INP)</text>
<text x="49.1" y="110">PF3</text>
<text x="49.1" y="112.9">PC0</text>
<text x="103.4" y="110">PE0</text>
<text x="103.4" y="112.9">PC7</text>
<text x="49.1" y="115.7">PC1</text>
<text x="49.1" y="118.6">PC2</text>
<text x="103.4" y="115.7">PC6</text>
<text x="103.4" y="118.6">PC5</text>
<text x="49.1" y="121.5">PC3</text>
<text x="49.1" y="124.4">GND</text>
<text x="103.1" y="124.4">GND</text>
<text x="103.4" y="121.5">PC4</text>
<text x="49.1" y="127.3">PA0 (XTALHF1)</text>
<text x="49.1" y="130.1">PA1 (XTALHF2)</text>
<text x="103.4" y="127.3">PB5</text>
<text x="103.4" y="130.1">PB4</text>
<text x="49.1" y="133">PB2 (SW0)</text>
<text x="49.1" y="135.8">PB3 (LED0)</text>
<text x="89" y="133">XTAL32K1 (PF1)</text>
<text x="89" y="135.8">XTAL32K1 (PF0)</text>
<text x="79" y="173.4">D</text>
<text x="91.4" y="173.4">Q</text>
<text x="79" y="179.2">CLK</text>
<text x="91.4" y="176.3">Q</text>
<text x="79" y="184.9">CLR</text>
<text x="79" y="187.8">PRE</text>
</g>
<g font-size="2.1">
<text x="30.2" y="2.2">5</text>
<text x="84.7" y="2.2">4</text>
<text x="139.2" y="2.2">3</text>
<text x="193.8" y="2.2">2</text>
<text x="248.3" y="2.2">1</text>
<text x=".8" y="29.8">D</text>
<text x="276.3" y="29.8">D</text>
<text x=".8" y="80.1">C</text>
<text x="276.3" y="80.1">C</text>
<text x=".8" y="130.3">B</text>
<text x="276.3" y="130.3">B</text>
<text x=".8" y="180.5">A</text>
<text x="276.3" y="180.5">A</text>
<text x="30.2" y="206">5</text>
<text x="84.7" y="206">4</text>
<text x="139.2" y="206">3</text>
<text x="193.8" y="206">2</text>
<text x="248.3" y="206">1</text>
</g>
</svg>
